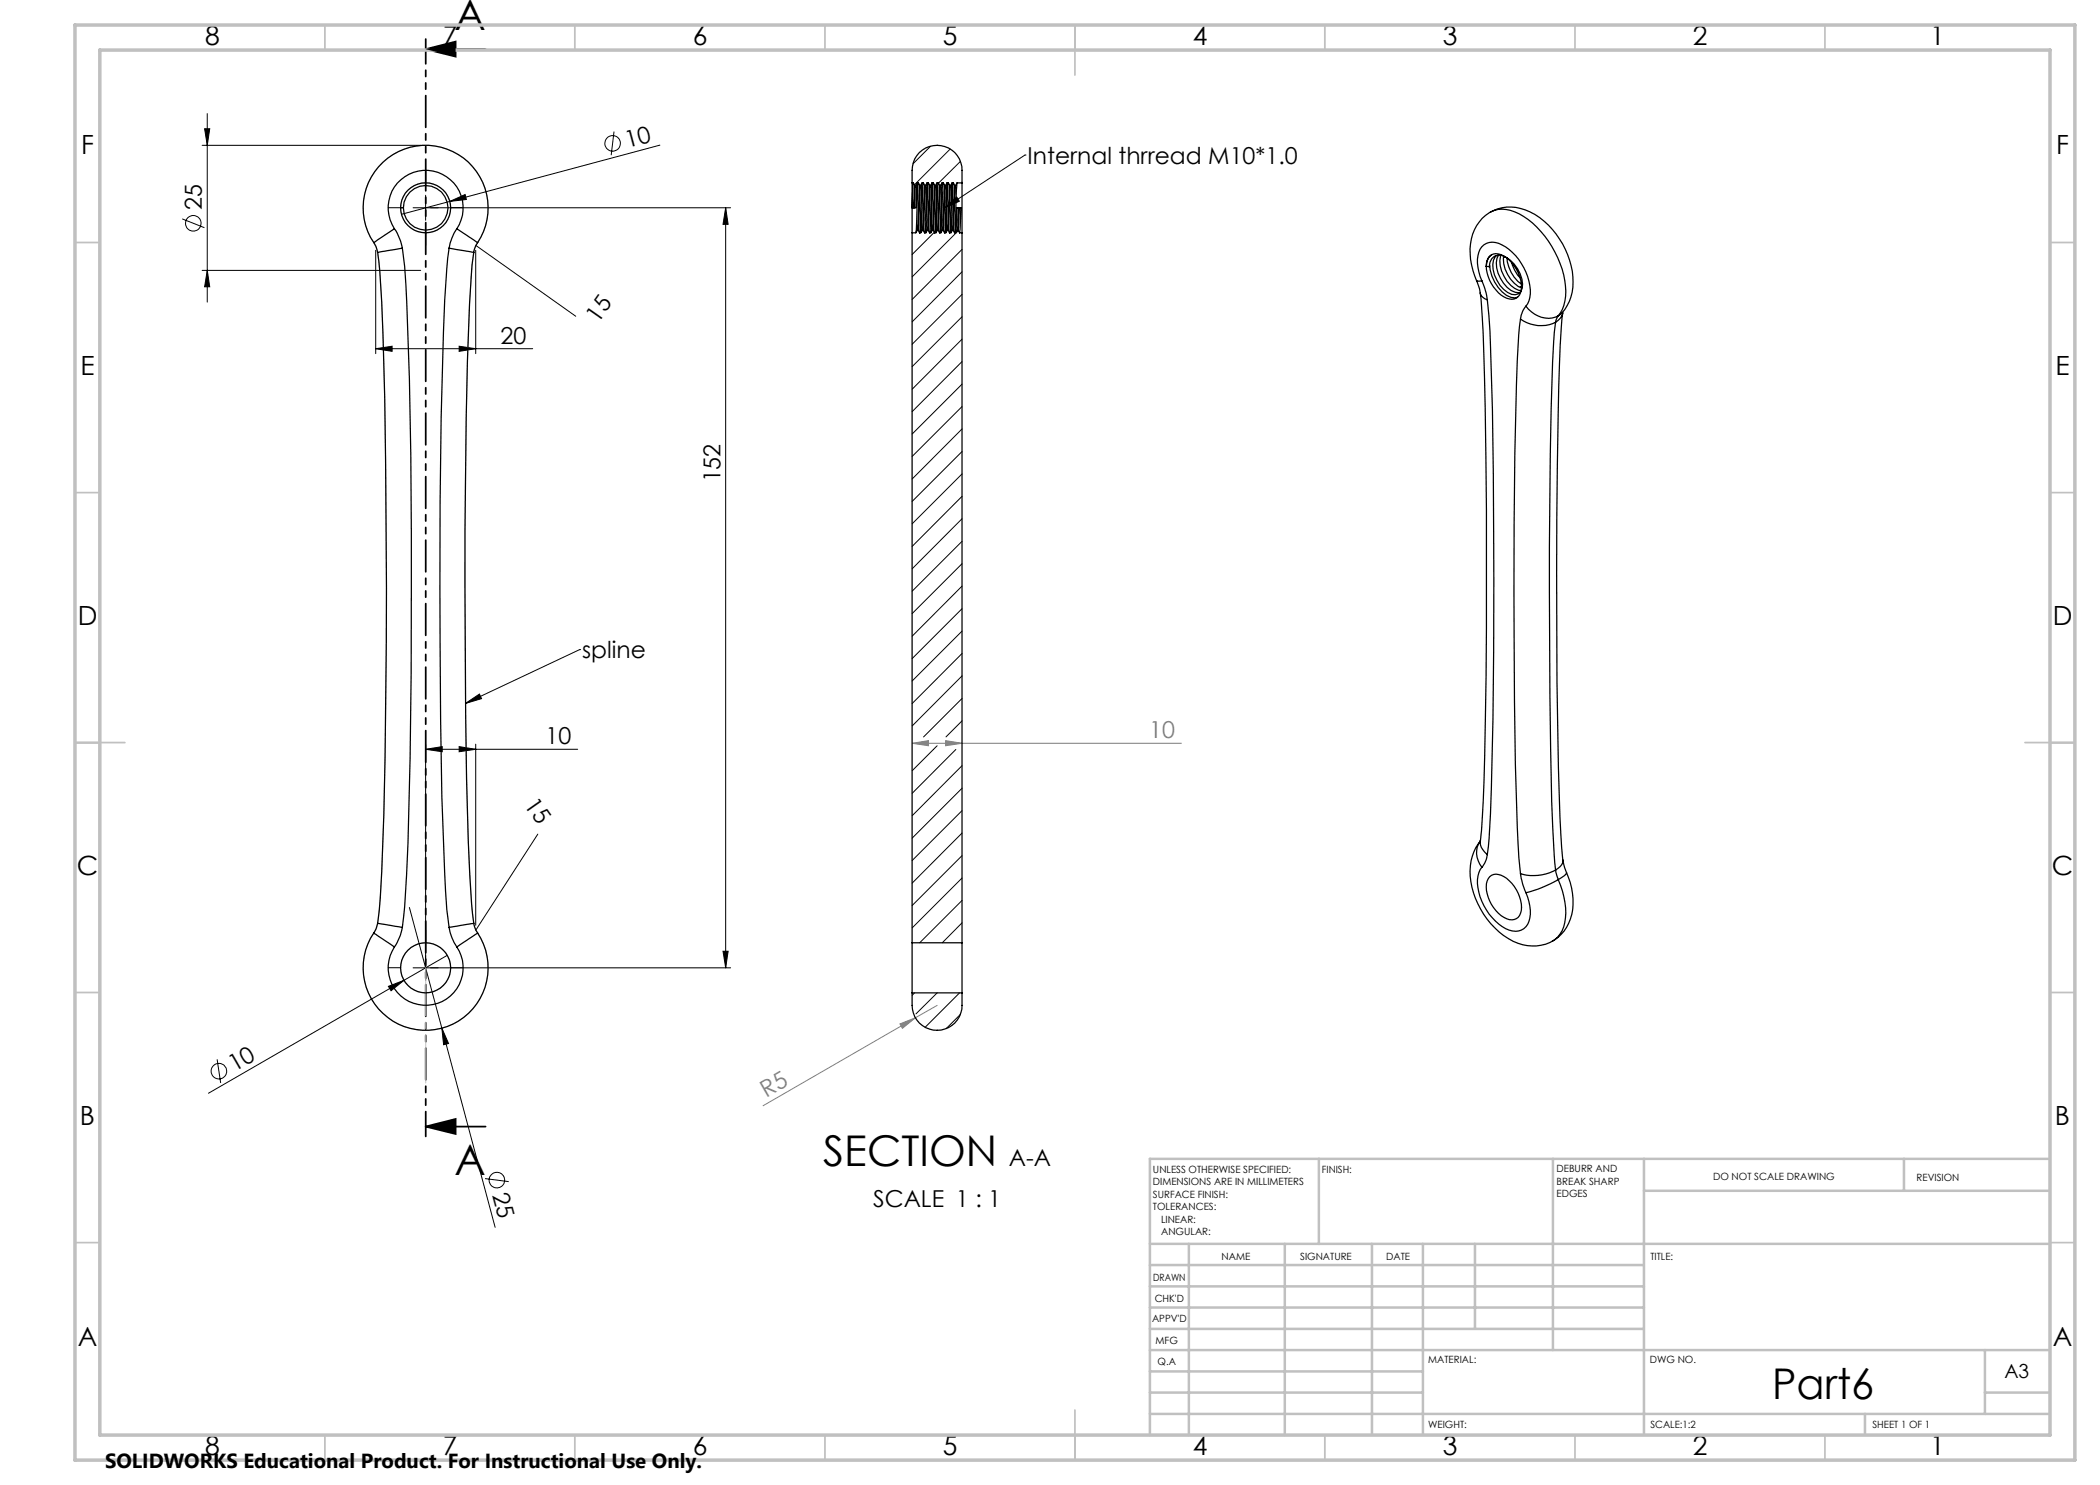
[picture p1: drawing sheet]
<svg xmlns="http://www.w3.org/2000/svg" width="420mm" height="297mm" viewBox="0 0 420 297" stroke-linecap="round" stroke-linejoin="round" font-family="sans-serif">
<g fill="none" stroke="#000" stroke-width=".2">
<path d="M40.4 29.1h43.7M40.9 25.7h1l-.4 3.4zM41.5 22.7v37.7M85.1 39v5.1M122.8 26.3l-.6 4.7M132 29l-42 11.3M205 31h.1M205 31l-16.2 10.6M36.4 43.8l4.5 1.7M40.4 54.1h43.7M41.5 54.1l.4 3.3h-1zM75.1 50.1v20.6"/>
<path d="M82.6 41.6h63.5M90 40.3l3-1.4 .3 1zM90 40.3l-9.7 2.6M95.1 50.1v20.6M95.1 49.1l20 14.1M145.1 41.6l.5 3.3h-1zM145.1 41.6v152M188.8 41.6l2.5-2.2 .6 .8zM75.1 69.7l3.3-.5v1.1zM75.1 69.7h31.4M91.8 69.2l3.3 .5-3.3 .6zM115.9 129.9h.1"/>
<path d="M115.9 129.9l-22.8 10.8M85.1 149.9l3.3-.6v1.1zM85.1 148.8v47.3M85.1 149.9h30.4M91.8 149.3l3.3 .6-3.3 .5zM93.1 140.7l2.8-1.9 .4 .9zM95.1 148.8v36.3M107.6 166.8l-12.5 19.3M77.7 197.3l3.1-1.2-2.6 2.1zM80.8 196.1l-39.1 22.5M81.9 181.5l17.1 64M82.6 193.6h63.5"/>
<path d="M89.5 191.1l-8.7 5M144.6 190.2h1l-.5 3.4zM43.4 211.9l.7 4.7M88.4 205.6l1.3 3.1-1 .2zM97 235.7l4.7 .6"/>
<circle cx="122.5" cy="28.7" r="1.56"/>
<circle cx="38.7" cy="44.7" r="1.55"/>
<circle cx="43.8" cy="214.2" r="1.55"/>
<circle cx="99.4" cy="236" r="1.55"/>
</g>
<path d="M85.1 9.8h12M85.1 9.8l6-1.5v3zM85.1 225.3h12M85.1 225.3l6-1.5v3z" fill="none" stroke="#000" stroke-width=".35"/>
<g fill="none" stroke="#c0c0c0" stroke-width=".2">
<path d="M75.8 33.3a12.5 12.5 0 0 1 17.4-1.3 12.5 12.5 0 0 1 1.8 17.4l-.1 .4a149.7 149.7 0 0 0-1.3 19 1862.2 1862.2 0 0 0 .2 102.7l.3 6.3 .4 4.7a7.5 7.5 0 0 0 .9 4 12.5 12.5 0 0 1-2.2 16.6 12.5 12.5 0 0 1-16.8-.6 12.5 12.5 0 0 1-1.1-16.7 115.2 115.2 0 0 0 1.3-18.5 1715.5 1715.5 0 0 0-.4-108.8l-.6-7.7a4.8 4.8 0 0 0-1.3-3 12.5 12.5 0 0 1 1.5-14.5z"/>
<circle cx="85.1" cy="41.6" r="5"/>
<circle cx="85.1" cy="193.6" r="5"/>
</g>
<path d="M182.4 148.7l3.3-.6v1.1zM182.4 148.7h53.9M189.1 148.1l3.3 .6-3.3 .5zM180 204.8l3.1-1.3-2.6 2.2zM183.1 203.5l-30.5 17.7M187.4 201.1l-4.3 2.4" fill="none" stroke="#808080" stroke-width=".2"/>
<path d="M85.1 36.5v-2.5M80.1 41.5h-2.5M85.1 46.5v2.5M90.1 41.5h2.5M80.1 193.5h-2.5M85.1 188.5v-2.5M85.1 198.5v2.5M90.1 193.5h2.5" fill="none" stroke="#000" stroke-width=".2" stroke-dasharray="15.2 1.3 1.3 1.3"/>
<path d="M85.1 7.8v219.5" fill="none" stroke="#000" stroke-width=".35" stroke-dasharray="6.3 1.3 1.3 1.3 1.3 1.3" stroke-dashoffset="1.4"/>
<path d="M85.1 193.5v23.1" fill="none" stroke="#c0c0c0" stroke-width=".2" stroke-dasharray="15.2 1.3 1.3 1.3" stroke-dashoffset="5.6"/>
<g fill="none" stroke="#c0c0c0" stroke-width=".35">
<path d="M65 5v5M115 5v5M165 5v5M215 5v10M265 5v5M315 5v5M365 5v5M15 48.5h5M410 48.5h5M15 98.5h5M410 98.5h5M15 148.5h10"/>
<path d="M405 148.5h10M15 198.5h5M410 198.5h5M15 248.5h5M410 248.5h5M65 287v5M115 287v5M165 287v5M215 282v10M265 287v5M315 287v5M365 287v5"/>
</g>
<g fill="none" stroke="#c0c0c0" stroke-width=".5">
<path d="M263.8 231.8v17M310.6 231.8v38.2M328.8 231.8v55.2M328.8 238.2h81.2M380.8 231.8v6.4M410 231.8h-180v55.2M230 248.8h180M230 257.3h98.8M230 253h98.8M237.8 248.8v38.2M257 248.8v38.2M274.4 248.8v38.2"/>
<path d="M284.6 248.8v38.2M295 248.8v17M230 265.8h98.8M230 261.5h98.8M230 278.5h54.6M230 274.3h54.6M230 270h180M397 278.5h13M397 270v12.8M230 282.8h180M373 282.8v4.2"/>
</g>
<path d="M15 5h400v287h-400zM20 10h390v277h-390z" fill="none" stroke="#c0c0c0" stroke-width=".7"/>
<g fill="#000">
<path d="M90 40.3l3-1.4 .3 1zM77.7 197.3l3.1-1.2-2.6 2.1zM88.4 205.6l1.3 3.1-1 .2z"/>
<path d="M85.1 9.8l6-1.5v3zM85.1 225.3l6-1.5v3z"/>
<path d="M91.8 69.2l3.3 .5-3.3 .6zM75.1 69.7l3.3-.5v1.1zM91.8 149.3l3.3 .6-3.3 .5zM85.1 149.9l3.3-.6v1.1z"/>
<path d="M93.1 140.7l2.8-1.9 .4 .9zM188.8 41.6l2.5-2.2 .6 .8z"/>
<path d="M144.6 190.2h1l-.5 3.4zM145.1 41.6l.5 3.3h-1zM41.5 54.1l.4 3.3h-1zM40.9 25.7h1l-.4 3.4z"/>
</g>
<g fill="#808080">
<path d="M180 204.8l3.1-1.3-2.6 2.2z"/>
<path d="M182.4 148.7l3.3-.6v1.1zM189.1 148.1l3.3 .6-3.3 .5z"/>
</g>
<g fill="none" stroke="#000" stroke-width=".25">
<path d="M182.4 36.6a7.8 7.8 0 0 1 1-5.5 5 5 0 0 1 5.6-1.8 5 5 0 0 1 3.4 4.8v2.5M182.4 36.6v5M182.4 36.6h.3M182.7 36.6l.3 .5M182.7 36.6l-.3 5M183 37.1h.1M183 37.1l-.3 4.5M183.1 37.2l-.3 4.4M183.1 37.1h.1M183.4 36.6l-.3 .5M183.4 36.6l-.2 5h-.8M183.4 36.6h.3"/>
<path d="M183.7 36.6l.3 .5M183.7 36.6l-.5 9.8M184 37.1h.1M184 37.1l-.5 8.9M184.1 37.2l-.5 8.8M184.1 37.1h.1M184.4 36.6l-.5 10M184.7 36.6l.3 .5M184.7 36.6h-.3l-.3 .5M184.7 36.6l-.5 9.8M185 37.1h.1M185 37.1l-.5 8.9"/>
<path d="M185.1 37.2l-.5 8.8M185.1 37.1h.1M185.4 36.6l-.3 .5M185.4 36.6l-.5 10M185.4 36.6h.3M185.7 36.6l.3 .5M185.7 36.6l-.5 9.8M186 37.1h.1M186 37.1l-.5 8.9M186.1 37.2l-.5 8.8M186.1 37.1h.1M186.4 36.6l-.3 .5"/>
<path d="M186.4 36.6l-.5 10M186.4 36.6h.3M186.7 36.6l.3 .5M186.7 36.6l-.5 9.8M187 37.1h.1M187 37.1l-.5 8.9M187.1 37.2l-.5 8.8M187.1 37.1h.1M187.4 36.6l-.5 10M187.7 36.6l.3 .5M187.7 36.6h-.3l-.3 .5M187.7 36.6l-.5 9.8"/>
<path d="M188 37.1h.1M188 37.1l-.5 8.9M188.1 37.2l-.5 8.8M188.1 37.1h.1M188.4 36.6l-.3 .5M188.4 36.6l-.5 10M188.4 36.6h.3M188.7 36.6l.3 .5M188.7 36.6l-.5 9.8M189 37.1h.1M189 37.1l-.5 8.9M189.1 37.2l-.5 8.8"/>
<path d="M189.1 37.1h.1M189.4 36.6l-.3 .5M189.4 36.6l-.5 10M189.4 36.6h.3M189.7 36.6l.3 .5M189.7 36.6l-.5 9.8M190 37.1h.1M190 37.1l-.5 8.9M190.1 37.2l-.5 8.8M190.1 37.1h.1M190.4 36.6l-.5 10M190.7 36.6l-.5 9.8"/>
<path d="M190.7 36.6l.3 .5M190.7 36.6h-.3l-.3 .5M191 37.1h.1M191 37.1l-.5 8.9M191.1 37.2l-.5 8.8M191.1 37.1h.1M191.4 36.6l-.5 10M191.4 36.6l-.3 .5M191.4 36.6h1M192.4 36.6v10M74.8 48.5l.4 1 .3 1M74.8 48.5a12.5 12.5 0 0 1 10.3-19.5 12.5 12.5 0 0 1 10.4 19.5"/>
<path d="M75.5 50.5a126.4 126.4 0 0 1 1.1 16.2 1758.5 1758.5 0 0 1-.3 107.7l-.2 5.1-.6 5.1M78.9 45.8l-4.1 2.7M78.9 45.8a10.8 10.8 0 0 1 1.6 3.8M78.9 45.8a7.5 7.5 0 0 1 6.2-11.7 7.5 7.5 0 0 1 6.3 11.7M80.1 41.6h.6M80.5 49.6l-5 .9M80.5 49.6a218.4 218.4 0 0 1 1.4 26.2 2071.6 2071.6 0 0 1-.3 92.8 142.9 142.9 0 0 1-1.1 16.9M89.8 49.6a142.9 142.9 0 0 0-1.1 16.9 2009.8 2009.8 0 0 0-.3 92.8 225.5 225.5 0 0 0 1.4 26.2M89.8 49.6l5 .9M91.4 45.8a9.9 9.9 0 0 0-1.6 3.8M91.4 45.8l4.1 2.7M94.8 50.5a186.1 186.1 0 0 0-1.3 21.6 2002.9 2002.9 0 0 0 .2 96.3 132.2 132.2 0 0 0 1.1 16.2"/>
<path d="M95.5 48.5l-.6 1.2-.1 .8M182.4 41.6v5M182.4 46.6v142M183.5 46l-.3 .6h-.8M183.5 46h.1M183.6 46l.3 .6M184.5 46l-.3 .6h-.3M184.5 46h.1M184.6 46l.3 .6M185.5 46l-.3 .6h-.3M185.5 46h.1M185.6 46l.3 .6"/>
<path d="M186.5 46l-.3 .6h-.3M186.5 46h.1M186.6 46l.3 .6M187.5 46l-.3 .6h-.3M187.5 46h.1M187.6 46l.3 .6M188.5 46l-.3 .6h-.3M188.5 46h.1M188.6 46l.3 .6M189.5 46l-.3 .6h-.3M189.5 46h.1M189.6 46l.3 .6"/>
<path d="M190.5 46l-.3 .6h-.3M190.5 46h.1M190.6 46l.3 .6M190.9 46.6h.3M191.2 46.5l.2-4.9h.8l-.3 5M191.5 46l-.3 .6M191.5 46h.1M191.6 46l.3 .6M191.7 41.6l-.2 4.3M191.8 41.6l-.2 4.4M191.9 46.6h.5M192.4 46.6v142"/>
<path d="M295.3 56.1l.8 2.5a1.7 1.7 0 0 0 1.4 1.4M295.3 56.1l1.1 .1M296.1 58.6l.2 2.5a819.5 819.5 0 0 1 1 52.1 786.1 786.1 0 0 1-1 53l-.2 1.9M296.4 56.2a7.5 7.5 0 0 1-.4-6.4 3 3 0 0 1 4.4-.8 11.1 11.1 0 0 1 5.6 10.5l-.5 1.2-.3 .5M296.4 56.2l.8 2.4 .3 1.4M297.3 53.3h.6M297.5 60a204.9 204.9 0 0 1 1 21.9l.2 25.1a1057.8 1057.8 0 0 1-.9 60.7l-.3 3.2M297.9 51.3a2.23 2.23 0 0 1 2.9-.1 7.2 7.2 0 0 1 3.3 7.3 2.06 2.06 0 0 1-3.3 .9 7.2 7.2 0 0 1-3.4-7.3zM297.9 53.3h.1M298 53.1a7.6 7.6 0 0 0 4.2 6.4l.8 .1 .5-.2M298.1 42.4a9 9 0 0 0-4 9.5l.5 2.2 .7 2M298.1 42.4a8.9 8.9 0 0 1 9.8 1.1 16.6 16.6 0 0 1 6.7 14 8 8 0 0 1-3 5.7"/>
<path d="M298.1 42.4a5.9 5.9 0 0 1 5.8 .4 19.3 19.3 0 0 1 9.2 16.4 7.1 7.1 0 0 1-1.5 4M298.4 50.9l-.6 .5-.4 .8-.1 1.1M299.3 51.1a4.2 4.2 0 0 0 .1 5 4.8 4.8 0 0 0 3.6 2.8 1.78 1.78 0 0 0 1.5-2.1 6.7 6.7 0 0 0-4.2-5.7 2 2 0 0 0-2.4 2.2M299.7 51a5.4 5.4 0 0 0 1 5.7 3.6 3.6 0 0 0 3.3 1.8M300.2 51.1a6.2 6.2 0 0 0 3.5 7h.5M300.7 51.3a6.5 6.5 0 0 0 3.6 6.3M300.8 51.3v.1M301.4 51.6a7 7 0 0 0 2.8 5.2M302.4 52.6a6.8 6.8 0 0 0 1.6 2.9M304.1 57.4l.2 .1M304.1 63.8a99.8 99.8 0 0 0-.8 13.3 1686.8 1686.8 0 0 0 .2 88.4l.3 6.1 .3 3.1M304.1 63.8a6.8 6.8 0 0 0 7 .6"/>
<path d="M305.2 61.2a5.2 5.2 0 0 0 6.4 2M305.2 61.2a4.8 4.8 0 0 0-1.1 2.6M311.1 64.4a144.4 144.4 0 0 0-.9 17.3 1762.5 1762.5 0 0 0 .4 83.9l.5 8.4M311.6 63.2l-.5 1.2M312.6 62.6l-.3 2.6a1009.5 1009.5 0 0 0-.9 61.3l.3 26.9 .3 10.1 .5 7.4a2.32 2.32 0 0 1-1.4 3.1M312.6 62.5a2.59 2.59 0 0 1-1.5 1.9M296.1 168.1l-.1 .2M296.1 168.1a2.95 2.95 0 0 0 1.4 2.8M296.4 173.5a4.3 4.3 0 0 1-.4-5.2 10.7 10.7 0 0 0-1.3 10.3 16 16 0 0 0 8.9 10.1 8 8 0 0 0 10.9-6.8 14.2 14.2 0 0 0-1.2-7.4M296.4 173.5a6.3 6.3 0 0 0-.4 5.9 11.1 11.1 0 0 0 5.8 6.6 3.1 3.1 0 0 0 4.3-3.1l-.3-2.6-.6-1.8M297.5 170.9a4.8 4.8 0 0 1-1.1 2.6M297.9 175.4a2.23 2.23 0 0 1 2.9-.1 7.2 7.2 0 0 1 3.3 7.3 2.06 2.06 0 0 1-3.3 .9 7.2 7.2 0 0 1-3.4-7.3z"/>
<path d="M304.1 174.7a12.9 12.9 0 0 0 1.1 3.8M311.1 174a9.2 9.2 0 0 1-7 .7M311.1 174l.5 1.9M311.6 175.9a24.5 24.5 0 0 1-6.4 2.6M311.6 175.9a12.9 12.9 0 0 1 .8 10.3 4.7 4.7 0 0 1-1.8 2M312.6 172l.7 2.5M313.3 174.5l-.4 .6-1.3 .8M74.8 186.6l4.1 2.8M74.8 186.6a12.5 12.5 0 0 0 10.3 19.5 12.5 12.5 0 0 0 10.4-19.5M75.5 184.6l-.3 1.1-.4 .9M75.5 184.6l5 .9M78.9 189.4a7.5 7.5 0 0 0 6.2 11.7 7.5 7.5 0 0 0 6.3-11.7"/>
<path d="M80.5 185.5a10.6 10.6 0 0 1-1.6 3.9M89.8 185.5a9.8 9.8 0 0 0 1.6 3.9M94.8 184.6l-5 .9M94.8 184.6l.1 .8 .6 1.2M95.5 186.6l-4.1 2.8M182.4 198.6a7.7 7.7 0 0 0 1 5.4 5 5 0 0 0 5.5 1.8 5 5 0 0 0 3.5-4.7v-2.5M182.4 188.6v10M182.4 198.6h10M182.4 188.6h10M192.4 188.6v10"/>
<circle cx="85.1" cy="41.6" r="5"/>
<circle cx="85.1" cy="41.6" r="4.5"/>
<circle cx="85.1" cy="193.6" r="5"/>
</g>
<g fill="none" stroke="#000" stroke-width=".2">
<path d="M186.1 29.2l-3.5 3.6M190 29.8l-7.1 7.2M192.1 32.3l-4.4 4.3M192.4 36.4l-.1 .2M186.9 46.5l-4.5 4.4M191.7 46.1l-9.3 9.3M192.4 49.9l-10 10M192.4 54.4l-10 10M192.4 58.9l-10 10M192.4 63.4l-10 9.9M192.4 67.8l-10 10.1M192.4 72.3l-10 10"/>
<path d="M192.4 76.8l-10 10M192.4 81.3l-10 10M192.4 85.8l-10 10M192.4 90.3l-10 10M192.4 94.8l-10 10M192.4 99.3l-10 10M192.4 103.7l-10 10.1M192.4 108.3l-10 9.9M192.4 112.7l-10 10M192.4 117.2l-10 10M192.4 121.7l-10 10M192.4 126.2l-10 10"/>
<path d="M192.4 130.7l-10 10M192.4 135.2l-10 10M192.4 139.7l-7.7 7.7M187.4 149.2l-5 5M191.2 149.9l-8.8 8.8M192.4 144.2l-3.2 3.2M192.4 153.1l-10 10.1M192.4 157.7l-10 9.9M192.4 162.1l-10 10M192.4 166.6l-10 10M192.4 171.1l-10 10M192.4 175.6l-10 10"/>
<path d="M182.9 198.6l-.5 .5M187.4 198.6l-4.2 4.2M191.9 198.6l-6.9 6.9M192.4 180.1l-8.5 8.5M192.4 184.6l-3.9 4M192.1 202.9l-2.9 2.8"/>
</g>
<g font-size="8.5">
<text x="90.9" y="6">A</text>
<text x="164.6" y="233.3">SECTION</text>
<text x="90.9" y="234.9">A</text>
<text x="354.4" y="279.7">Part6</text>
</g>
<g font-size="5.3">
<text x="41" y="9">8</text>
<text x="88.5" y="9">7</text>
<text x="138.5" y="9">6</text>
<text x="188.5" y="9">5</text>
<text x="238.5" y="9">4</text>
<text x="288.5" y="9">3</text>
<text x="338.5" y="9">2</text>
<text x="386" y="9">1</text>
<text x="16.2" y="30.7">F</text>
<text x="411.2" y="30.7">F</text>
<text x="16.1" y="75">E</text>
<text x="411.1" y="75">E</text>
<text x="15.5" y="125">D</text>
<text x="410.5" y="125">D</text>
<text x="15.4" y="175">C</text>
<text x="410.4" y="175">C</text>
<text x="16" y="225">B</text>
<text x="411" y="225">B</text>
<text x="15.5" y="269.2">A</text>
<text x="410.5" y="269.2">A</text>
<text x="41" y="291">8</text>
<text x="88.5" y="291">7</text>
<text x="138.5" y="291">6</text>
<text x="188.5" y="291">5</text>
<text x="238.5" y="291">4</text>
<text x="288.5" y="291">3</text>
<text x="338.5" y="291">2</text>
<text x="386" y="291">1</text>
</g>
<g font-size="4.7">
<text x="125.5" y="29.6" transform="rotate(-15 125.5 29.6)">10</text>
<text x="205.5" y="32.7">Internal thrread M10*1.0</text>
<text x="40.4" y="42.1" transform="rotate(-90 40.4 42.1)">25</text>
<text x="119.6" y="64.8" transform="rotate(-55 119.6 64.8)">15</text>
<text x="100.1" y="68.7">20</text>
<text x="144.1" y="96.5" transform="rotate(-90 144.1 96.5)">152</text>
<text x="116.4" y="131.6">spline</text>
<text x="109.1" y="148.8">10</text>
<text x="104.7" y="160.9" transform="rotate(55 104.7 160.9)">15</text>
<text x="46.9" y="214.4" transform="rotate(-30 46.9 214.4)">10</text>
<text x="201.8" y="233.3">A-A</text>
<text x="98.4" y="238.9" transform="rotate(75 98.4 238.9)">25</text>
<text x="174.6" y="241.5">SCALE 1 : 1</text>
</g>
<g font-size="4.7" fill="#808080">
<text x="229.8" y="147.6">10</text>
<text x="153.2" y="219.6" transform="rotate(-30 153.2 219.6)">R5</text>
</g>
<text font-size="4.1" x="21" y="293.7">SOLIDWORKS Educational Product. For Instructional Use Only.</text>
<text font-size="3.9" x="400.9" y="275.5">A3</text>
<g font-size="2">
<text x="230.6" y="234.6">UNLESS OTHERWISE SPECIFIED:</text>
<text x="230.6" y="237.1">DIMENSIONS ARE IN MILLIMETERS</text>
<text x="230.6" y="239.6">SURFACE FINISH:</text>
<text x="264.4" y="234.6">FINISH:</text>
<text x="311.3" y="234.5">DEBURR AND</text>
<text x="311.3" y="237">BREAK SHARP</text>
<text x="311.3" y="239.5">EDGES</text>
<text x="342.6" y="236">DO NOT SCALE DRAWING</text>
<text x="383.3" y="236.2">REVISION</text>
<text x="230.6" y="242.1">TOLERANCES:</text>
<text x="232.2" y="244.6">LINEAR:</text>
<text x="232.2" y="247.1">ANGULAR:</text>
<text x="244.3" y="252">NAME</text>
<text x="260" y="251.9">SIGNATURE</text>
<text x="277.2" y="251.9">DATE</text>
<text x="330.1" y="251.9">TITLE:</text>
<text x="230.6" y="256.1">DRAWN</text>
<text x="230.9" y="260.3">CHK'D</text>
<text x="230.4" y="264.4">APPV'D</text>
<text x="231.1" y="268.8">MFG</text>
<text x="231.5" y="273">Q.A</text>
<text x="285.6" y="272.5">MATERIAL:</text>
<text x="330" y="272.5">DWG NO.</text>
<text x="285.6" y="285.5">WEIGHT:</text>
<text x="330.1" y="285.6">SCALE:1:2</text>
<text x="374.5" y="285.6">SHEET 1 OF 1</text>
</g>
</svg>
